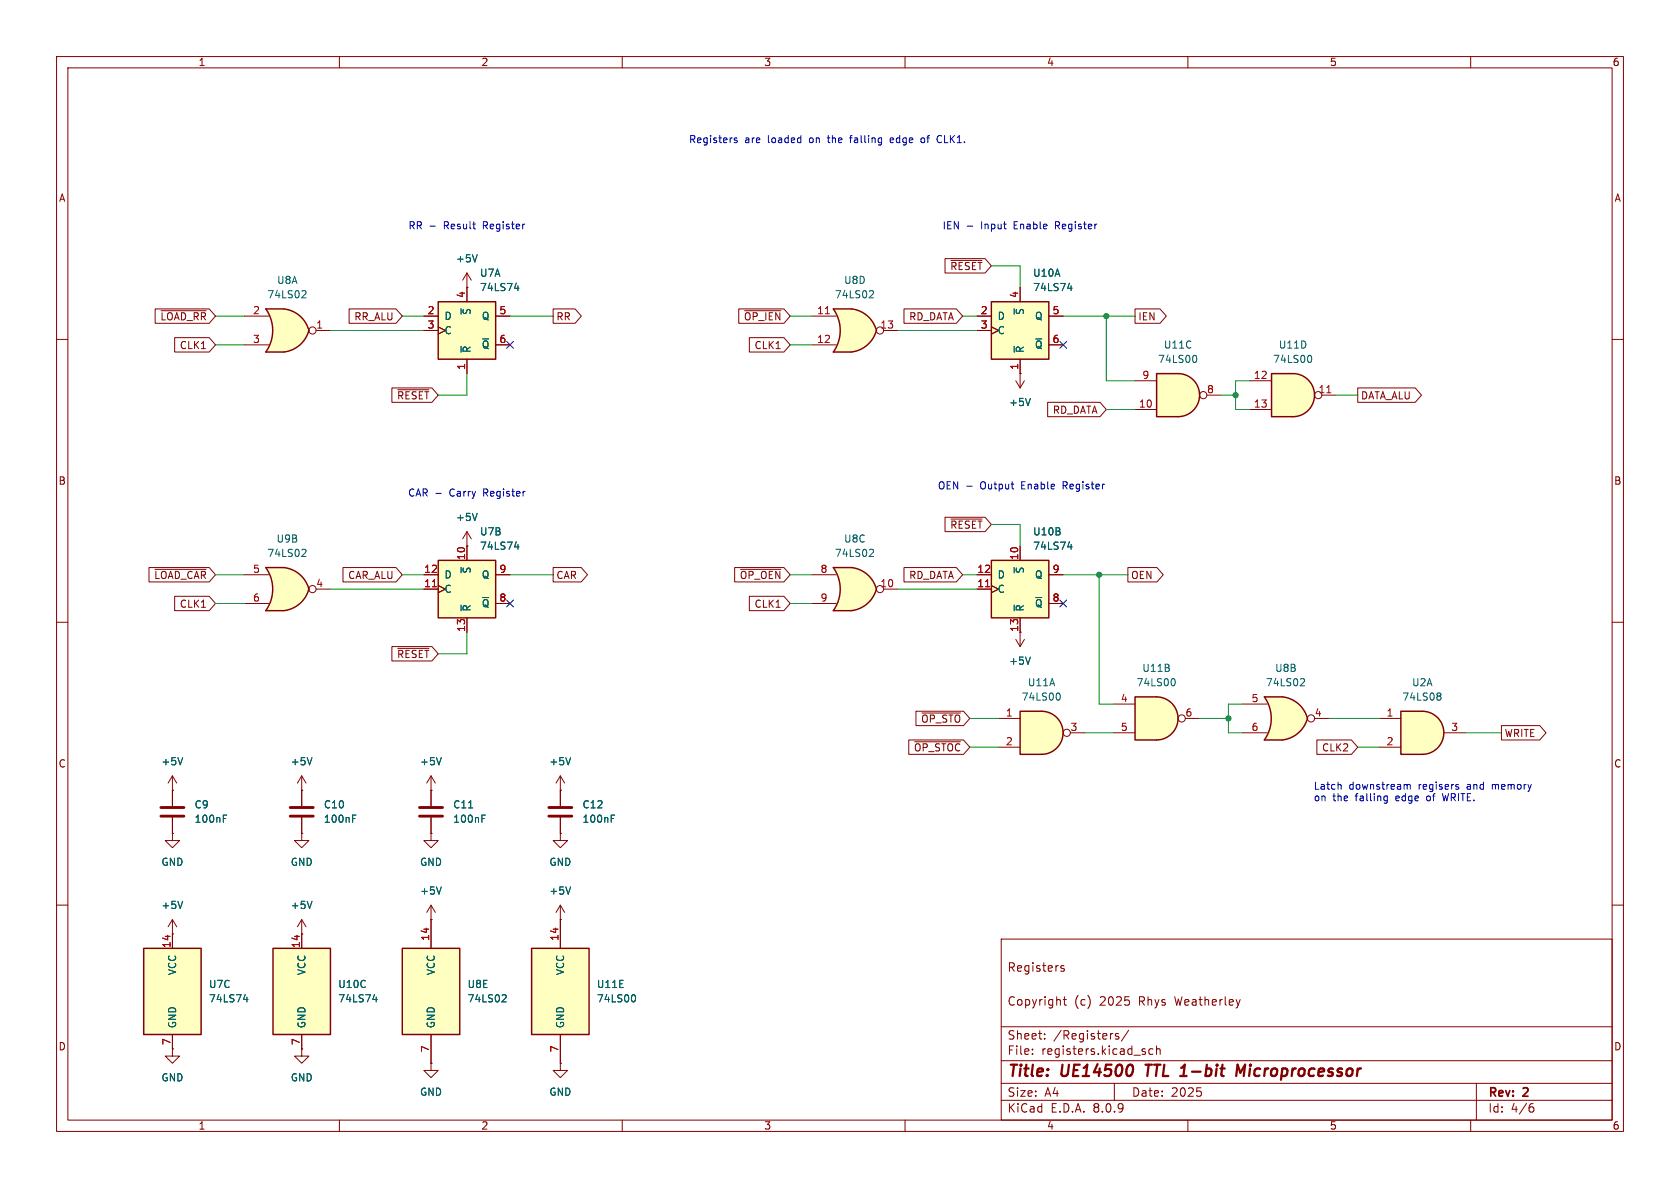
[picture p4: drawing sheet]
<svg xmlns="http://www.w3.org/2000/svg" width="297mm" height="210mm" viewBox="0 0 297 210" stroke-linecap="round" stroke-linejoin="round" font-family="sans-serif">
<g fill="none" stroke="#840000" stroke-width=".18">
<path d="M10 10h277v190h-277zM12 12h273v186h-273zM60 10v2M110 10v2M160 10v2M210 10v2M260 10v2M10 60h2M179.6 67.3l.7 1.3M180.3 66h.1M180.3 66v2.6M181.1 67.3l-.8 1.3"/>
<path d="M285 60h2M10 110h2M285 110h2M76.2 139.7v2.8M76.2 144.5v2.8M10 160h2M177 166h108v32h-108zM188 176.7h.5M188.1 170.8l-.4-.1-.2 .2 .1 .2 .5 .2v.3h-.6M188.2 176.2v1.3l.3 .2M285 160h2M30.5 185.4v1.3h1.2l-1.2 1.3-1.3-1.3h1.3"/>
<path d="M30.5 185.4h.1M60 198v2M76.2 188v1.2h1.3l-1.3 1.3-1.3-1.3h1.3M76.2 188h.1M110 198v2M160 198v2M177 194.5h108M177 191.5h108M177 187.5h108M177 181.5h108M182.5 186.3v.1M182.5 185.5v.1"/>
<path d="M184.7 183.6v.1M184.7 182.8v.1M197 191.5v3M197.7 182.8l-.3-.1-.2 .2v.2l.5 .2v.3h-.5M199.5 182.1l-1.3 2M203.8 185.5l-.4-.1-.3 .3v.4l.1 .2h.6M204.5 185.5l.2-.1 .3 .1 .1 .9M204.5 184.9v1.5M210 198v2M211.6 192.3h.7M212.2 192.9l.2 .3-.2 .5M260 198v2"/>
<path d="M261 191.5v6.5M270.6 195.7h.4l.2 .3-.1 .5-.5 .1M271 195.1l-.4 .1"/>
</g>
<path d="M202.5 188.2h1.1M203.1 188.2l-.3 2M218.5 190.2l.3-2 .5 1.4 .8-1.4-.2 2" fill="none" stroke="#840000" stroke-width=".4"/>
<path d="M74.2 144.3h4M74.2 142.7h4" fill="none" stroke="#840000" stroke-width=".51"/>
<path d="M182.2 70.4l-.5 1.3M82.8 142.8h.8M85.2 144.7h.4M85.2 144.1h.6" fill="none" stroke="#006464" stroke-width=".18"/>
<path d="M175.3 53.3h10.1v10.2h-10.1z" fill="#ffffc2"/>
<path d="M175.3 53.3h10.1v10.2h-10.1z" fill="none" stroke="#840000" stroke-width=".25"/>
<path d="M172.7 55.9h2.6M172.7 58.4h2.6M175.3 57.8l1.2 .6-1.2 .7M180.3 50.8v2.5M185.4 55.9h2.6M180.3 63.5v2.5M185.4 61h2.6M99.1 188v1.2h1.2l-1.2 1.3-1.3-1.3h1.3M99.1 188h.1" fill="none" stroke="#840000" stroke-width=".18"/>
<path d="M188.8 51h.7M189.4 50.5v.9M179.3 61.2v1.1" fill="none" stroke="#006464" stroke-width=".18"/>
<path d="M94 167.6h10.1v15.3h-10.1z" fill="#ffffc2"/>
<path d="M94 167.6h10.1v15.3h-10.1z" fill="none" stroke="#840000" stroke-width=".25"/>
<g fill="none" stroke="#840000" stroke-width=".18">
<path d="M76.2 147.3v1.3h1.3l-1.3 1.3-1.3-1.3h1.3M76.2 147.3h.1M99.1 147.3v1.3h1.2l-1.2 1.3-1.3-1.3h1.3M99.1 147.3h.1M76.2 162.6h.1M76.2 160l-.8 1.3M76.2 160v2.6M76.2 160l.8 1.3M99.1 162.6h.1M99.1 160v7.6M99.1 160l-.8 1.3M99.1 160l.7 1.3"/>
<path d="M99.1 182.9v5.1"/>
</g>
<path d="M78 156.8l-.4 1.3M100.9 156.8l-.4 1.3M112.1 175.8a.79 .79 0 0 1 0 1.3" fill="none" stroke="#006464" stroke-width=".18"/>
<path d="M71.1 167.6h10.2v15.3h-10.2z" fill="#ffffc2"/>
<path d="M71.1 167.6h10.2v15.3h-10.2z" fill="none" stroke="#840000" stroke-width=".25"/>
<path d="M99.1 139.7v2.8M99.1 144.5v2.8M76.2 162.6v5M76.2 182.9v5.1" fill="none" stroke="#840000" stroke-width=".18"/>
<path d="M108.1 144.7h.4M108.1 144.1h.6M89 175.8l.4 .1 .1 .3-.8 .9h.8" fill="none" stroke="#006464" stroke-width=".18"/>
<path d="M97 144.3h4.1M97 142.7h4.1" fill="none" stroke="#840000" stroke-width=".51"/>
<path d="M204.5 123.2a3.8 3.8 0 0 1 3.8 3.8 3.8 3.8 0 0 1-3.8 3.8z" fill="#ffffc2" stroke="#ffffc2" stroke-width=".18"/>
<path d="M200.7 123.2h3.8v7.6h-3.8z" fill="#ffffc2"/>
<path d="M200.7 123.2h3.8a3.8 3.8 0 0 1 3.8 3.8 3.8 3.8 0 0 1-3.8 3.8h-3.8z" fill="none" stroke="#840000" stroke-width=".25"/>
<g fill="none" stroke="#840000" stroke-width=".18">
<path d="M76.2 139.7h.1M76.2 137.2l-.8 1.2M76.2 137.2v2.5M76.2 137.2l.8 1.2M99.1 139.7h.1M99.1 137.2l-.8 1.2M99.1 137.2v2.5M99.1 137.2l.7 1.2M196.8 124.5h3.9M196.8 129.5h3.9M209.5 127h2.6M30.5 147.3v1.3h1.2l-1.2 1.3-1.3-1.3h1.3"/>
<path d="M30.5 147.3h.1"/>
<circle cx="208.9" cy="127" r=".63"/>
</g>
<path d="M207.5 120a.79 .79 0 0 1 0 1.2M78 133.9l-.4 1.3M100.9 133.9l-.4 1.3" fill="none" stroke="#006464" stroke-width=".18"/>
<path d="M208.3 66a3.8 3.8 0 0 1 3.8 3.9 3.8 3.8 0 0 1-3.8 3.8z" fill="#ffffc2" stroke="#ffffc2" stroke-width=".18"/>
<path d="M204.5 66h3.8v7.7h-3.8z" fill="#ffffc2"/>
<path d="M204.5 66h3.8a3.8 3.8 0 0 1 3.8 3.9 3.8 3.8 0 0 1-3.8 3.8h-3.8z" fill="none" stroke="#840000" stroke-width=".25"/>
<g fill="none" stroke="#840000" stroke-width=".18">
<path d="M82.5 50.8h.1M82.5 48.3l-.7 1.2M82.5 48.3v2.5M82.5 48.3l.8 1.2M200.7 72.4h3.8M200.7 67.3h3.8M213.4 69.9h2.5"/>
<circle cx="212.7" cy="69.8" r=".63"/>
</g>
<path d="M84.4 45l-.5 1.3M211.3 62.8a.79 .79 0 0 1 0 1.3" fill="none" stroke="#006464" stroke-width=".18"/>
<path d="M251.5 125.7a3.8 3.8 0 0 1 3.7 3.8 3.8 3.8 0 0 1-3.7 3.9z" fill="#ffffc2" stroke="#ffffc2" stroke-width=".18"/>
<path d="M247.6 125.7h3.9v7.7h-3.9z" fill="#ffffc2"/>
<path d="M247.6 125.7h3.9a3.8 3.8 0 0 1 3.7 3.8 3.8 3.8 0 0 1-3.7 3.9h-3.9z" fill="none" stroke="#840000" stroke-width=".25"/>
<path d="M243.8 127h3.8M243.8 132.1h3.8M255.3 129.5h3.8" fill="none" stroke="#840000" stroke-width=".18"/>
<path d="M254.3 122.5h.2l.2 .2-.2 .3M254.3 123h.2M254.5 123l.2 .3v.2l-.1 .2-.3 .1" fill="none" stroke="#006464" stroke-width=".18"/>
<path d="M77.5 53.3h10.1v10.2h-10.1z" fill="#ffffc2"/>
<path d="M77.5 53.3h10.1v10.2h-10.1z" fill="none" stroke="#840000" stroke-width=".25"/>
<path d="M74.9 55.9h2.6M74.9 58.4h2.6M77.5 57.8l1.2 .6-1.2 .7M82.5 50.8v2.5M87.6 55.9h2.6M82.5 63.5v2.5M87.6 61h2.6" fill="none" stroke="#840000" stroke-width=".18"/>
<path d="M91 51h.7M91.6 50.5v.9M81.5 61.2v1.1" fill="none" stroke="#006464" stroke-width=".18"/>
<path d="M77.5 99.1h10.1v10.1h-10.1z" fill="#ffffc2"/>
<path d="M77.5 99.1h10.1v10.1h-10.1z" fill="none" stroke="#840000" stroke-width=".25"/>
<path d="M82.5 96.5h.1M82.5 94v5.1M82.5 94l-.7 1.3M82.5 94l.8 1.3M74.9 104.1h2.6M74.9 101.6h2.6M77.5 103.5l1.2 .6-1.2 .7M82.5 109.2v2.6M87.6 101.6h2.6M87.6 106.7h2.6" fill="none" stroke="#840000" stroke-width=".18"/>
<path d="M76.4 103.7h.8" fill="none" stroke="#a90000" stroke-width=".18"/>
<path d="M84.4 90.7l-.5 1.3M91 96.7h.7M91.6 96.3v.8M81.5 107v1" fill="none" stroke="#006464" stroke-width=".18"/>
<path d="M228.6 66a3.8 3.8 0 0 1 3.8 3.9 3.8 3.8 0 0 1-3.8 3.8z" fill="#ffffc2" stroke="#ffffc2" stroke-width=".18"/>
<path d="M224.8 66h3.8v7.7h-3.8z" fill="#ffffc2"/>
<path d="M224.8 66h3.8a3.8 3.8 0 0 1 3.8 3.9 3.8 3.8 0 0 1-3.8 3.8h-3.8z" fill="none" stroke="#840000" stroke-width=".25"/>
<g fill="none" stroke="#840000" stroke-width=".18">
<path d="M221 67.3h3.8M221 72.4h3.8M233.7 69.9h2.5"/>
<circle cx="233" cy="69.8" r=".63"/>
</g>
<path d="M234.6 69.4h.7" fill="none" stroke="#a90000" stroke-width=".18"/>
<path d="M231.6 62.8a.79 .79 0 0 1 0 1.3" fill="none" stroke="#006464" stroke-width=".18"/>
<path d="M49.6 102.8l5 1.3a5.2 5.2 0 0 1-4.4 3.9z" fill="#ffffc2" stroke="#ffffc2" stroke-width=".18"/>
<path d="M47 108h3.2M47 100.3h3.2" fill="none" stroke="#ffffc2" stroke-width=".18"/>
<path d="M47 100.3h3.2v7.7h-3.2a6.7 6.7 0 0 0 0-7.7z" fill="#ffffc2"/>
<g fill="#ffffc2" stroke="#ffffc2" stroke-width=".18">
<path d="M50.2 100.3a5.1 5.1 0 0 1 4.4 3.8l-5 1.3z"/>
<path d="M226.1 125.6l5 1.4a5.2 5.2 0 0 1-4.4 3.8z"/>
</g>
<path d="M50.2 100.3h-3.2a6.6 6.6 0 0 1 0 7.7h3.2M50.2 100.3a5.1 5.1 0 0 1 4.4 3.8 5.2 5.2 0 0 1-4.4 3.9" fill="none" stroke="#840000" stroke-width=".25"/>
<g fill="none" stroke="#840000" stroke-width=".18">
<path d="M43.2 101.6h4.3M43.2 106.7h4.3M55.9 104.1h2.5"/>
<circle cx="55.2" cy="104.1" r=".63"/>
</g>
<path d="M53.6 97.1l.4 .1 .1 .3-.8 .9h.8" fill="none" stroke="#006464" stroke-width=".18"/>
<path d="M223.5 130.8h3.2M223.5 123.2h3.2" fill="none" stroke="#ffffc2" stroke-width=".18"/>
<path d="M223.5 123.2h3.2v7.6h-3.2a6.7 6.7 0 0 0 0-7.6z" fill="#ffffc2"/>
<g fill="#ffffc2" stroke="#ffffc2" stroke-width=".18">
<path d="M226.7 123.2a5.1 5.1 0 0 1 4.4 3.8l-4.9 1.3z"/>
<path d="M49.6 57.1l5 1.3a5.2 5.2 0 0 1-4.4 3.8z"/>
</g>
<path d="M226.7 123.2h-3.2a6.6 6.6 0 0 1 0 7.6h3.2M226.7 123.2a5.1 5.1 0 0 1 4.4 3.8M231.1 127a5.2 5.2 0 0 1-4.4 3.8" fill="none" stroke="#840000" stroke-width=".25"/>
<g fill="none" stroke="#840000" stroke-width=".18">
<path d="M219.7 124.5h4.3M219.7 129.5h4.3M232.4 127h2.5"/>
<circle cx="231.8" cy="127" r=".63"/>
</g>
<path d="M230.1 120h.4l.1 .3-.8 .9h.8" fill="none" stroke="#006464" stroke-width=".18"/>
<path d="M47 54.6h3.2M47 62.2h3.2" fill="none" stroke="#ffffc2" stroke-width=".18"/>
<path d="M47 54.6h3.2v7.6h-3.2a6.7 6.7 0 0 0 0-7.6z" fill="#ffffc2"/>
<g fill="#ffffc2" stroke="#ffffc2" stroke-width=".18">
<path d="M50.2 54.6a5.1 5.1 0 0 1 4.4 3.8l-5 1.3z"/>
<path d="M184.1 125.7a3.8 3.8 0 0 1 3.8 3.8 3.8 3.8 0 0 1-3.8 3.9z"/>
</g>
<path d="M50.2 54.6h-3.2a6.6 6.6 0 0 1 0 7.6h3.2M50.2 54.6a5.1 5.1 0 0 1 4.4 3.8 5.2 5.2 0 0 1-4.4 3.8" fill="none" stroke="#840000" stroke-width=".25"/>
<g fill="none" stroke="#840000" stroke-width=".18">
<path d="M43.2 55.9h4.3M55.9 58.4h2.5M43.2 61h4.3M53.3 147.3v1.3h1.3l-1.3 1.3-1.2-1.3h1.2M53.3 147.3h.1"/>
<circle cx="55.2" cy="58.4" r=".63"/>
</g>
<path d="M53.6 51.4h.4l.1 .3-.8 .9h.8" fill="none" stroke="#006464" stroke-width=".18"/>
<path d="M180.3 125.7h3.8v7.7h-3.8z" fill="#ffffc2"/>
<path d="M180.3 125.7h3.8a3.8 3.8 0 0 1 3.8 3.8 3.8 3.8 0 0 1-3.8 3.9h-3.8z" fill="none" stroke="#840000" stroke-width=".25"/>
<g fill="none" stroke="#840000" stroke-width=".18">
<path d="M179.6 113l.7 1.3M180.3 111.8v2.5M181.1 113l-.8 1.3M53.3 139.7h.1M53.3 137.2l-.7 1.2M53.3 137.2v2.5M53.3 137.2l.8 1.2M176.5 127h3.8M176.5 132.1h3.8M189.2 129.5h2.6"/>
<circle cx="188.6" cy="129.5" r=".63"/>
</g>
<path d="M182.2 116.1l-.5 1.3M55.2 133.9l-.5 1.3M187.1 122.5a.79 .79 0 0 1 0 1.3" fill="none" stroke="#006464" stroke-width=".18"/>
<path d="M25.4 167.6h10.2v15.3h-10.2z" fill="#ffffc2"/>
<path d="M25.4 167.6h10.2v15.3h-10.2z" fill="none" stroke="#840000" stroke-width=".25"/>
<path d="M30.5 165.1h.1M30.5 162.6v5M30.5 162.6l-.8 1.2M30.5 162.6l.7 1.2M30.5 182.9v2.5" fill="none" stroke="#840000" stroke-width=".18"/>
<path d="M32.3 159.3l-.4 1.3M43 176.7h.8M43.7 176.3v.8" fill="none" stroke="#006464" stroke-width=".18"/>
<path d="M175.3 99.1h10.1v10.1h-10.1z" fill="#ffffc2"/>
<path d="M175.3 99.1h10.1v10.1h-10.1z" fill="none" stroke="#840000" stroke-width=".25"/>
<path d="M180.3 96.5v2.6M172.7 104.1h2.6M172.7 101.6h2.6M175.3 103.5l1.2 .6-1.2 .7M180.3 109.2v2.6M185.4 101.6h2.6M185.4 106.7h2.6M30.5 139.7h.1M30.5 137.2l-.8 1.2M30.5 137.2v2.5M30.5 137.2l.7 1.2" fill="none" stroke="#840000" stroke-width=".18"/>
<path d="M174.2 103.7h.8" fill="none" stroke="#a90000" stroke-width=".18"/>
<path d="M188.8 96.7h.7M189.4 96.3v.8M179.3 107v1M32.3 133.9l-.4 1.3" fill="none" stroke="#006464" stroke-width=".18"/>
<path d="M149.9 57.1l5 1.3a5.2 5.2 0 0 1-4.4 3.8z" fill="#ffffc2" stroke="#ffffc2" stroke-width=".18"/>
<path d="M147.3 54.6h3.2M147.3 62.2h3.2" fill="none" stroke="#ffffc2" stroke-width=".18"/>
<path d="M147.3 54.6h3.2v7.6h-3.2a6.7 6.7 0 0 0 0-7.6z" fill="#ffffc2"/>
<path d="M150.5 54.6a5.1 5.1 0 0 1 4.4 3.8l-4.9 1.3z" fill="#ffffc2" stroke="#ffffc2" stroke-width=".18"/>
<path d="M150.5 54.6h-3.2a6.6 6.6 0 0 1 0 7.6h3.2M150.5 54.6a5.1 5.1 0 0 1 4.4 3.8 5.2 5.2 0 0 1-4.4 3.8" fill="none" stroke="#840000" stroke-width=".25"/>
<g fill="none" stroke="#840000" stroke-width=".18">
<path d="M143.5 55.9h4.3M156.2 58.4h2.5M143.5 61h4.3M53.3 185.4v1.3h1.3l-1.3 1.3-1.2-1.3h1.2M53.3 185.4h.1"/>
<circle cx="155.6" cy="58.4" r=".63"/>
</g>
<path d="M145.9 55.5h.7" fill="none" stroke="#a90000" stroke-width=".18"/>
<path d="M153.9 51.4h.4l.1 .3-.8 .9h.8" fill="none" stroke="#006464" stroke-width=".18"/>
<path d="M48.3 167.6h10.1v15.3h-10.1z" fill="#ffffc2"/>
<path d="M48.3 167.6h10.1v15.3h-10.1z" fill="none" stroke="#840000" stroke-width=".25"/>
<path d="M30.5 139.7v2.8M53.3 139.7v2.8M30.5 144.5v2.8M53.3 144.5v2.8M53.3 165.1h.1M53.3 162.6v5M53.3 162.6l-.7 1.2M53.3 162.6l.8 1.2M53.3 182.9v2.5" fill="none" stroke="#840000" stroke-width=".18"/>
<path d="M39.5 144.7h.4M39.5 144.1h.6M55.2 159.3l-.5 1.3M62.3 144.7h.5M62.3 144.1h.6M65.9 176.7h.8M66.5 176.3v.8" fill="none" stroke="#006464" stroke-width=".18"/>
<path d="M28.4 144.3h4.1M28.4 142.7h4.1M51.3 144.3h4.1M51.3 142.7h4.1" fill="none" stroke="#840000" stroke-width=".51"/>
<path d="M149.9 102.8l5 1.3a5.2 5.2 0 0 1-4.4 3.9z" fill="#ffffc2" stroke="#ffffc2" stroke-width=".18"/>
<path d="M147.3 108h3.2M147.3 100.3h3.2" fill="none" stroke="#ffffc2" stroke-width=".18"/>
<path d="M147.3 100.3h3.2v7.7h-3.2a6.7 6.7 0 0 0 0-7.7z" fill="#ffffc2"/>
<path d="M150.5 100.3a5.1 5.1 0 0 1 4.4 3.8l-4.9 1.3z" fill="#ffffc2" stroke="#ffffc2" stroke-width=".18"/>
<path d="M150.5 100.3h-3.2a6.6 6.6 0 0 1 0 7.7h3.2M150.5 100.3a5.1 5.1 0 0 1 4.4 3.8 5.2 5.2 0 0 1-4.4 3.9" fill="none" stroke="#840000" stroke-width=".25"/>
<g fill="none" stroke="#840000" stroke-width=".18">
<path d="M27.4 54.6h9.6l1.1 1.3-1.1 1.3h-9.6zM28.5 54.9h7.9M30.9 59.7h6.1l1.1 1.3-1.1 1.2h-6.1zM61.7 54.6h8.3l1.1 1.3-1.1 1.3h-8.3zM74.9 55.9h2.6M74.9 58.4h2.6M77.5 57.8l1.2 .6-1.2 .7M82.5 50.8h.1M82.5 50.8v2.5M87.6 55.9h2.6M97.8 54.6h3.9l1.1 1.3-1.1 1.3h-3.9zM130.6 54.6h8l1.1 1.3-1.1 1.3h-8z"/>
<path d="M131.6 54.9h6.4M132.5 59.7h6.1l1.1 1.3-1.1 1.2h-6.1zM159.8 54.6h9.3l1.1 1.3-1.1 1.3h-9.3zM167.1 45.7h7l1.2 1.3-1.2 1.3h-7zM168.1 46h5.5M172.7 55.9h2.6M172.7 58.4h2.6M175.3 57.8l1.2 .6-1.2 .7M180.3 50.8v2.5M185.4 55.9h2.6M200.7 54.6h4.4l1.1 1.3-1.1 1.3h-4.4zM69.3 68.6h7.1l1.1 1.3-1.1 1.2h-7.1z"/>
<path d="M70.3 68.9h5.5M82.5 63.5v2.5M87.6 61h2.6M180.3 66h.1M180.3 63.5v2.5M185.2 71.1h9.3l1.1 1.3-1.1 1.3h-9.3zM185.4 61h2.6M240 68.6h10.2l1.1 1.3-1.1 1.2h-10.2zM82.5 96.5h.1M82.5 96.5v2.6M167.1 91.4h7l1.2 1.3-1.2 1.3h-7zM168.1 91.8h5.5"/>
<path d="M180.3 96.5v2.6M26.3 100.3h10.7l1.1 1.3-1.1 1.3h-10.7zM27.4 100.6h9M30.9 105.4h6.1l1.1 1.3-1.1 1.3h-6.1zM60.6 100.3h9.4l1.1 1.3-1.1 1.3h-9.4zM69.3 114.3h7.1l1.1 1.3-1.1 1.2h-7.1zM70.3 114.6h5.5M74.9 104.1h2.6M74.9 101.6h2.6M77.5 103.5l1.2 .6-1.2 .7M82.5 109.2v2.6M87.6 101.6h2.6"/>
<path d="M87.6 106.7h2.6M97.8 100.3h5l1.1 1.3-1.1 1.3h-5zM129.9 100.3h8.7l1.1 1.3-1.1 1.3h-8.7zM130.9 100.6h7.1M132.5 105.4h6.1l1.1 1.3-1.1 1.3h-6.1zM143.5 101.6h4.3M143.5 106.7h4.3M156.2 104.1h2.5M159.8 100.3h9.3l1.1 1.3-1.1 1.3h-9.3zM172.7 104.1h2.6M172.7 101.6h2.6M175.3 103.5l1.2 .6-1.2 .7"/>
<path d="M180.3 109.2v2.6M185.4 101.6h2.6M185.4 106.7h2.6M199.4 100.3h5.1l1.1 1.3-1.1 1.3h-5.1zM30.5 139.7h.1M30.5 139.7v2.8M53.3 139.7h.1M53.3 139.7v2.8M76.2 139.7h.1M76.2 139.7v2.8M99.1 139.7h.1M99.1 139.7v2.8"/>
<path d="M160.7 130.8h9.6l1.1 1.3-1.1 1.3h-9.6zM161.7 131.1h8.1M161.9 125.7h8.4l1.1 1.3-1.1 1.3h-8.4zM163 126h6.8M232.8 130.8h6.1l1.1 1.3-1.1 1.3h-6.1zM265.4 128.3h6.8l1.1 1.2-1.1 1.3h-6.8zM30.5 147.3h.1M30.5 144.5v2.8M53.3 147.3h.1M53.3 144.5v2.8M76.2 147.3h.1M76.2 144.5v2.8"/>
<path d="M99.1 147.3h.1M99.1 144.5v2.8M30.5 165.1h.1M30.5 165.1v2.5M53.3 165.1h.1M53.3 165.1v2.5M76.2 162.6h.1M76.2 162.6v5M99.1 162.6h.1M99.1 162.6v5M30.5 185.4h.1M30.5 182.9v2.5"/>
<path d="M53.3 185.4h.1M53.3 182.9v2.5M76.2 188h.1M76.2 182.9v5.1M99.1 188h.1M99.1 182.9v5.1"/>
<circle cx="155.6" cy="104.1" r=".63"/>
</g>
<g fill="none" stroke="#006464" stroke-width=".18">
<path d="M84.4 45l-.5 1.3M91 51h.7M91.6 50.5v.9M188.8 51h.7M189.4 50.5v.9M81.5 61.2v1.1M179.3 61.2v1.1M182.2 70.4l-.5 1.3M84.4 90.7l-.5 1.3M91 96.7h.7M91.6 96.3v.8M153.9 97.1l.4 .1 .1 .3-.8 .9h.8"/>
<path d="M188.8 96.7h.7M189.4 96.3v.8M81.5 107v1M179.3 107v1M182.2 116.1l-.5 1.3M32.3 133.9l-.4 1.3M55.2 133.9l-.5 1.3M78 133.9l-.4 1.3M100.9 133.9l-.4 1.3M32.3 159.3l-.4 1.3M39.5 144.7h.4M39.5 144.1h.6"/>
<path d="M55.2 159.3l-.5 1.3M62.3 144.7h.5M62.3 144.1h.6M78 156.8l-.4 1.3M82.8 142.8h.8M85.2 144.7h.4M85.2 144.1h.6M100.9 156.8l-.4 1.3M108.1 144.7h.4M108.1 144.1h.6M43 176.7h.8M43.7 176.3v.8"/>
<path d="M65.9 176.7h.8M66.5 176.3v.8M89 175.8l.4 .1 .1 .3-.8 .9h.8M112.1 175.8a.79 .79 0 0 1 0 1.3"/>
</g>
<g fill="none" stroke="#0000c2" stroke-width=".18">
<path d="M76 40h1M130.3 24.4h-.3l-.2 .2 .1 .1 .4 .2v.3h-.5M150.2 24.4h.5M150.4 24v1.2M157.8 24.4h-.2l-.2 .2v.6h.4M158 24.7l-.6 .1M163.4 24.4h-.3l-.3 .2 .1 .5 .2 .1h.3M165.9 24h.3l.2 .1M166.4 25.1l-.2 .1h-.3M171 40h1M77 87.2h1M170.9 86h1"/>
<path d="M236.9 138.7l.2 .2v.6M248.6 138.7l.2 .2M248.8 138.9v.6M248.8 138.9l.1-.2h.3l.1 .8M257.7 139.1l.2 .2-.2 .2M257.7 138.7h.1M244.9 140.7l.4 .1M245.3 140.7v1l-.2 .2-.3 .1M245.3 141.5l-.4 .1M255 140.3l.3 1.3"/>
</g>
<g fill="none" stroke="#009600" stroke-width=".18">
<path d="M38.1 55.9h5.1M58.4 58.4h16.5M71.1 55.9h3.8M90.2 55.9h7.6M139.7 55.9h3.8M158.7 58.4h14M170.2 55.9h2.5M175.3 47h5v3.8M188 55.9h12.7M195.6 55.9v11.4h5.1M38.1 61h5.1M82.5 66v3.9h-5"/>
<path d="M139.7 61h3.8M195.6 72.4h5.1M215.9 69.9h2.5M221 67.3h-2.6v5.1h2.6M236.2 69.9h3.8M175.3 92.7h5v3.8M38.1 101.6h5.1M38.1 106.7h5.1M58.4 104.1h16.5M71.1 101.6h3.8M82.5 111.8v3.8h-5M90.2 101.6h7.6"/>
<path d="M139.7 101.6h3.8M139.7 106.7h3.8M158.7 104.1h14M170.2 101.6h2.5M188 101.6h11.4M194.3 101.6v22.9h2.5M171.4 127h5.1M171.4 132.1h5.1M191.8 129.5h5M212.1 127h5.1M219.7 124.5h-2.5v5h2.5M234.9 127h8.9"/>
<path d="M240 132.1h3.8M259.1 129.5h6.3"/>
</g>
<path d="M89.6 60.4l1.2 1.2M90.8 60.4l-1.2 1.2M187.4 60.4l1.2 1.2M188.6 60.4l-1.2 1.2M89.6 106.1l1.2 1.2M90.8 106.1l-1.2 1.2M187.4 106.1l1.2 1.2M188.6 106.1l-1.2 1.2" fill="none" stroke="#000084" stroke-width=".18"/>
<path d="M76.4 103.7h.8M174.2 103.7h.8" fill="none" stroke="#a90000" stroke-width=".18"/>
<g fill="#009600" stroke="#009600" stroke-width=".18">
<circle cx="195.6" cy="55.9" r=".46"/>
<circle cx="218.4" cy="69.9" r=".46"/>
<circle cx="194.3" cy="101.6" r=".46"/>
<circle cx="217.2" cy="127" r=".46"/>
</g>
<g font-size="2.8" fill="#840000">
<text x="178" y="190.9">Title:</text>
<text x="187.7" y="190.9">UE14500</text>
<text x="203.4" y="190.9">TTL 1-bit</text>
<text x="221" y="190.9">Microprocessor</text>
</g>
<g font-size="2.1" fill="#840000">
<text x="178" y="172">Registers</text>
<text x="178" y="178">Copyright</text>
<text x="189.9" y="178">(c)</text>
<text x="194.5" y="178">2025</text>
<text x="201.5" y="178">Rhys</text>
<text x="208" y="178">Weatherley</text>
<text x="178" y="184">Sheet:</text>
<text x="186.2" y="184">/Registers/</text>
<text x="178" y="186.7">File:</text>
<text x="184.1" y="186.7">registers.kicad_sch</text>
<text x="178" y="196.9">KiCad</text>
<text x="178" y="194.1">Size:</text>
<text x="184.7" y="194.1">A4</text>
<text x="185.7" y="196.9">E.D.A.</text>
<text x="193.3" y="196.9">8.0.9</text>
<text x="200" y="194.1">Date:</text>
<text x="207" y="194.1">2025</text>
<text x="263" y="194.3">Rev:</text>
<text x="263" y="196.9">Id:</text>
<text x="267.1" y="196.9">4/6</text>
<text x="269.4" y="194.3">2</text>
</g>
<g font-size="1.8" fill="#840000">
<text x="35" y="11.9">1</text>
<text x="85" y="11.9">2</text>
<text x="135" y="11.9">3</text>
<text x="185" y="11.9">4</text>
<text x="235" y="11.9">5</text>
<text x="285" y="11.9">6</text>
<text x="10.3" y="35.9">A</text>
<text x="285.3" y="35.9">A</text>
<text x="167.9" y="47.9">~{RESET}</text>
<text x="28.2" y="56.8">~{LOAD_RR}</text>
<text x="62.5" y="56.8">RR_ALU</text>
<text x="98.3" y="56.8">RR</text>
<text x="131.4" y="56.8">~{OP_IEN}</text>
<text x="160.6" y="56.8">RD_DATA</text>
<text x="201.1" y="56.8">IEN</text>
<text x="31.7" y="61.9">CLK1</text>
<text x="133.3" y="61.9">CLK1</text>
<text x="70.1" y="70.8">~{RESET}</text>
<text x="240.5" y="70.8">DATA_ALU</text>
<text x="186" y="73.3">RD_DATA</text>
<text x="10.3" y="85.9">B</text>
<text x="285.3" y="85.9">B</text>
<text x="167.9" y="93.7">~{RESET}</text>
<text x="27.2" y="102.6">~{LOAD_CAR}</text>
<text x="31.7" y="107.6">CLK1</text>
<text x="61.4" y="102.6">CAR_ALU</text>
<text x="98.3" y="102.6">CAR</text>
<text x="130.7" y="102.6">~{OP_OEN}</text>
<text x="133.3" y="107.6">CLK1</text>
<text x="160.6" y="102.6">RD_DATA</text>
<text x="199.9" y="102.6">OEN</text>
<text x="180.1" y="111.8" transform="rotate(-90 180.1 111.8)">13</text>
<text x="70.1" y="116.5">~{RESET}</text>
<text x="162.7" y="128">~{OP_STO}</text>
<text x="265.9" y="130.5">WRITE</text>
<text x="10.3" y="135.9">C</text>
<text x="161.5" y="133">~{OP_STOC}</text>
<text x="233.6" y="133">CLK2</text>
<text x="285.3" y="135.9">C</text>
<text x="10.3" y="185.9">D</text>
<text x="285.3" y="185.9">D</text>
<text x="35" y="199.9">1</text>
<text x="85" y="199.9">2</text>
<text x="135" y="199.9">3</text>
<text x="185" y="199.9">4</text>
<text x="235" y="199.9">5</text>
<text x="285" y="199.9">6</text>
</g>
<g font-size="1.8" fill="#0000c2">
<text x="121.7" y="25.5">Registers</text>
<text x="131.6" y="25.5">are</text>
<text x="135.8" y="25.5">loaded</text>
<text x="143.4" y="25.5">on</text>
<text x="146.8" y="25.5">the</text>
<text x="151" y="25.5">falling</text>
<text x="158.2" y="25.5">edge</text>
<text x="163.9" y="25.5">of</text>
<text x="166.9" y="25.5">CLK1.</text>
<text x="72.1" y="40.7">RR -</text>
<text x="78.6" y="40.7">Result</text>
<text x="85.7" y="40.7">Register</text>
<text x="166.5" y="40.7">IEN</text>
<text x="173.5" y="40.7">Input</text>
<text x="179.5" y="40.7">Enable</text>
<text x="187" y="40.7">Register</text>
<text x="72" y="88">CAR -</text>
<text x="79.6" y="88">Carry</text>
<text x="85.7" y="88">Register</text>
<text x="165.7" y="86.7">OEN -</text>
<text x="173.4" y="86.7">Output</text>
<text x="180.8" y="86.7">Enable</text>
<text x="188.4" y="86.7">Register</text>
<text x="232.2" y="139.8">Latch</text>
<text x="232.2" y="141.8">on</text>
<text x="235.6" y="141.8">the</text>
<text x="238.5" y="139.8">downstream</text>
<text x="239.8" y="141.8">falling</text>
<text x="247" y="141.8">edge</text>
<text x="250.9" y="139.8">regisers</text>
<text x="252.7" y="141.8">of</text>
<text x="255.7" y="141.8">WRITE.</text>
<text x="259.6" y="139.8">and</text>
<text x="264.2" y="139.8">memory</text>
</g>
<g font-size="1.8" fill="#006464">
<text x="80.5" y="46.6">+5V</text>
<text x="47.2" y="52.9">74LS02</text>
<text x="48.9" y="50.4">U8A</text>
<text x="84.8" y="49.1">U7A</text>
<text x="84.8" y="51.7">74LS74</text>
<text x="147.5" y="52.9">74LS02</text>
<text x="149.1" y="50.4">U8D</text>
<text x="182.5" y="49.1">U10A</text>
<text x="182.5" y="51.7">74LS74</text>
<text x="78.5" y="56.7">D</text>
<text x="78.5" y="59.3">C</text>
<text x="83.4" y="55.8" transform="rotate(-90 83.4 55.8)">~{S}</text>
<text x="85.1" y="56.7">Q</text>
<text x="176.3" y="56.7">D</text>
<text x="176.3" y="59.3">C</text>
<text x="181.2" y="55.8" transform="rotate(-90 181.2 55.8)">~{S}</text>
<text x="182.9" y="56.7">Q</text>
<text x="83.4" y="62.5" transform="rotate(-90 83.4 62.5)">~{R}</text>
<text x="85.1" y="61.8">~{Q}</text>
<text x="181.2" y="62.5" transform="rotate(-90 181.2 62.5)">~{R}</text>
<text x="182.9" y="61.8">~{Q}</text>
<text x="204.6" y="64.4">74LS00</text>
<text x="205.7" y="61.8">U11C</text>
<text x="225" y="64.4">74LS00</text>
<text x="226" y="61.8">U11D</text>
<text x="178.3" y="72">+5V</text>
<text x="80.5" y="92.3">+5V</text>
<text x="84.8" y="94.8">U7B</text>
<text x="182.5" y="94.8">U10B</text>
<text x="47.2" y="98.7">74LS02</text>
<text x="48.8" y="96.1">U9B</text>
<text x="83.4" y="101.5" transform="rotate(-90 83.4 101.5)">~{S}</text>
<text x="84.8" y="97.4">74LS74</text>
<text x="147.5" y="98.7">74LS02</text>
<text x="149.1" y="96.1">U8C</text>
<text x="181.2" y="101.5" transform="rotate(-90 181.2 101.5)">~{S}</text>
<text x="182.5" y="97.4">74LS74</text>
<text x="78.5" y="105">C</text>
<text x="78.5" y="102.5">D</text>
<text x="85.1" y="107.5">~{Q}</text>
<text x="85.1" y="102.5">Q</text>
<text x="176.3" y="105">C</text>
<text x="176.3" y="102.5">D</text>
<text x="182.9" y="107.5">~{Q}</text>
<text x="182.9" y="102.5">Q</text>
<text x="83.4" y="108.2" transform="rotate(-90 83.4 108.2)">~{R}</text>
<text x="181.2" y="108.2" transform="rotate(-90 181.2 108.2)">~{R}</text>
<text x="178.3" y="117.7">+5V</text>
<text x="201.9" y="119">U11B</text>
<text x="225.3" y="119">U8B</text>
<text x="180.5" y="124.1">74LS00</text>
<text x="181.6" y="121.5">U11A</text>
<text x="200.8" y="121.5">74LS00</text>
<text x="223.7" y="121.5">74LS02</text>
<text x="247.8" y="124.1">74LS08</text>
<text x="249.5" y="121.5">U2A</text>
<text x="28.4" y="135.5">+5V</text>
<text x="51.3" y="135.5">+5V</text>
<text x="74.2" y="135.5">+5V</text>
<text x="97" y="135.5">+5V</text>
<text x="34.3" y="143.1">C9</text>
<text x="57.2" y="143.1">C10</text>
<text x="80" y="143.1">C11</text>
<text x="102.9" y="143.1">C12</text>
<text x="34.3" y="145.6">100nF</text>
<text x="57.2" y="145.6">100nF</text>
<text x="80" y="145.6">100nF</text>
<text x="102.9" y="145.6">100nF</text>
<text x="28.4" y="153.3">GND</text>
<text x="51.3" y="153.3">GND</text>
<text x="74.2" y="153.3">GND</text>
<text x="97" y="153.3">GND</text>
<text x="28.4" y="160.9">+5V</text>
<text x="51.3" y="160.9">+5V</text>
<text x="74.2" y="158.3">+5V</text>
<text x="97" y="158.3">+5V</text>
<text x="31.3" y="172.5" transform="rotate(-90 31.3 172.5)">VCC</text>
<text x="54.2" y="172.5" transform="rotate(-90 54.2 172.5)">VCC</text>
<text x="77.1" y="172.5" transform="rotate(-90 77.1 172.5)">VCC</text>
<text x="99.9" y="172.5" transform="rotate(-90 99.9 172.5)">VCC</text>
<text x="36.8" y="174.9">U7C</text>
<text x="36.8" y="177.4">74LS74</text>
<text x="59.7" y="174.9">U10C</text>
<text x="59.7" y="177.4">74LS74</text>
<text x="82.6" y="174.9">U8E</text>
<text x="82.6" y="177.4">74LS02</text>
<text x="105.4" y="174.9">U11E</text>
<text x="105.4" y="177.4">74LS00</text>
<text x="31.3" y="181.9" transform="rotate(-90 31.3 181.9)">GND</text>
<text x="54.2" y="181.9" transform="rotate(-90 54.2 181.9)">GND</text>
<text x="77.1" y="181.9" transform="rotate(-90 77.1 181.9)">GND</text>
<text x="99.9" y="181.9" transform="rotate(-90 99.9 181.9)">GND</text>
<text x="28.4" y="191.4">GND</text>
<text x="51.3" y="191.4">GND</text>
<text x="74.2" y="193.9">GND</text>
<text x="97" y="193.9">GND</text>
</g>
<g font-size="1.8" fill="#a90000">
<text x="82.3" y="52.8" transform="rotate(-90 82.3 52.8)">4</text>
<text x="180.1" y="52.8" transform="rotate(-90 180.1 52.8)">4</text>
<text x="44.6" y="55.6">2</text>
<text x="55.8" y="58.2">1</text>
<text x="75.5" y="55.6">2</text>
<text x="75.5" y="58.2">3</text>
<text x="88.2" y="55.6">5</text>
<text x="144.4" y="55.6">11</text>
<text x="155.5" y="58.2">13</text>
<text x="173.3" y="55.6">2</text>
<text x="173.3" y="58.2">3</text>
<text x="186" y="55.6">5</text>
<text x="44.6" y="60.7">3</text>
<text x="82.3" y="65.5" transform="rotate(-90 82.3 65.5)">1</text>
<text x="88.2" y="60.7">6</text>
<text x="144.4" y="60.7">12</text>
<text x="180.1" y="65.5" transform="rotate(-90 180.1 65.5)">1</text>
<text x="186" y="60.7">6</text>
<text x="201.9" y="67.1">9</text>
<text x="213.3" y="69.6">8</text>
<text x="221.6" y="67.1">12</text>
<text x="233" y="69.6">11</text>
<text x="201.3" y="72.1">10</text>
<text x="221.6" y="72.1">13</text>
<text x="44.6" y="101.3">5</text>
<text x="74.9" y="101.3">12</text>
<text x="82.3" y="99.1" transform="rotate(-90 82.3 99.1)">10</text>
<text x="88.2" y="101.3">9</text>
<text x="145" y="101.3">8</text>
<text x="172.7" y="101.3">12</text>
<text x="180.1" y="99.1" transform="rotate(-90 180.1 99.1)">10</text>
<text x="186" y="101.3">9</text>
<text x="44.6" y="106.4">6</text>
<text x="55.8" y="103.9">4</text>
<text x="74.9" y="103.9">11</text>
<text x="88.2" y="106.4">8</text>
<text x="145" y="106.4">9</text>
<text x="155.5" y="103.9">10</text>
<text x="172.7" y="103.9">11</text>
<text x="186" y="106.4">8</text>
<text x="82.3" y="111.8" transform="rotate(-90 82.3 111.8)">13</text>
<text x="198" y="124.2">4</text>
<text x="221.2" y="124.2">5</text>
<text x="177.7" y="126.7">1</text>
<text x="177.7" y="131.8">2</text>
<text x="189.2" y="129.3">3</text>
<text x="198" y="129.3">5</text>
<text x="209.5" y="126.7">6</text>
<text x="221.2" y="129.3">6</text>
<text x="232.3" y="126.7">4</text>
<text x="245" y="126.7">1</text>
<text x="245" y="131.8">2</text>
<text x="256.5" y="129.3">3</text>
<text x="30.2" y="167.7" transform="rotate(-90 30.2 167.7)">14</text>
<text x="53.1" y="167.7" transform="rotate(-90 53.1 167.7)">14</text>
<text x="75.9" y="166.4" transform="rotate(-90 75.9 166.4)">14</text>
<text x="98.8" y="166.4" transform="rotate(-90 98.8 166.4)">14</text>
<text x="30.2" y="184.9" transform="rotate(-90 30.2 184.9)">7</text>
<text x="53.1" y="184.9" transform="rotate(-90 53.1 184.9)">7</text>
<text x="75.9" y="186.1" transform="rotate(-90 75.9 186.1)">7</text>
<text x="98.8" y="186.1" transform="rotate(-90 98.8 186.1)">7</text>
</g>
</svg>
